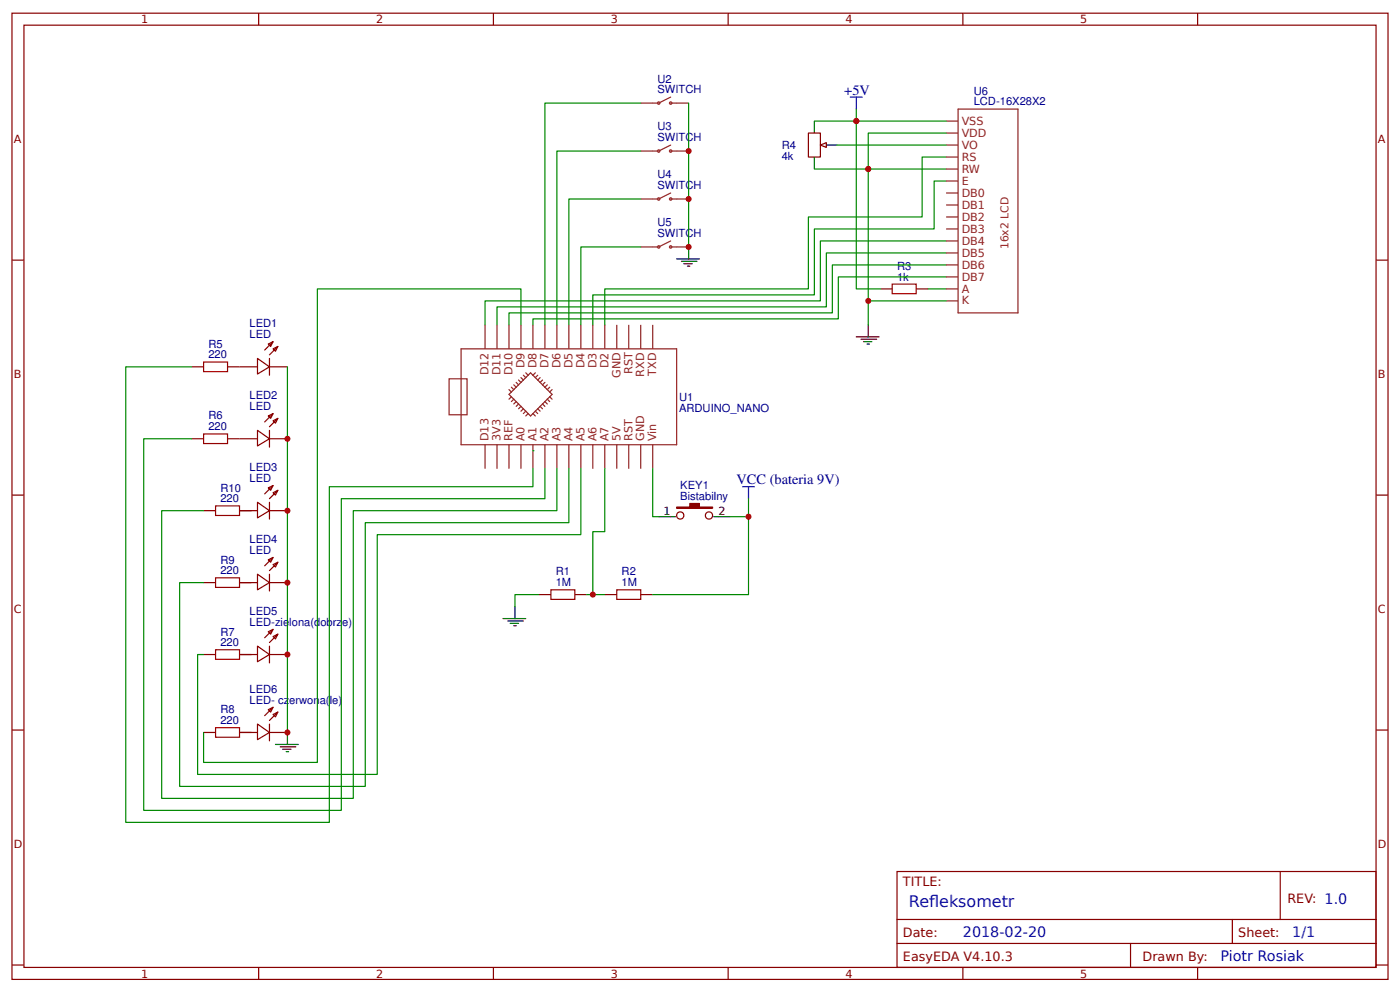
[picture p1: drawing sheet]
<svg xmlns="http://www.w3.org/2000/svg" width="309mm" height="219mm" viewBox="0 0 309 219" stroke-linecap="round" stroke-linejoin="round" font-family="sans-serif">
<g fill="none" stroke="#800" stroke-width=".26">
<path d="M2.6 2.9h304.1v213.3h-304.1zM5.3 5.6h298.7v207.9h-298.7zM57.1 2.9v2.7M109 2.9v2.7M160.9 2.9v2.7M212.7 2.9v2.7M264.6 2.9v2.7M2.6 57.4h2.7M304 57.4h2.7M56.9 79.1l2.6 1.9-2.6 1.5zM59.3 75.9l1-.5-.5 1.1zM59.5 79.1v3.7"/>
<path d="M60.3 77l1.1-.5-.5 1zM60.3 75.4l-1.8 1.9M61.4 76.5l-1.9 1.8M52.9 81h4M52.9 96.8h4M56.9 95l2.6 1.8-2.6 1.6zM59.3 91.8l1-.5-.5 1zM59.5 81h4M59.5 95v3.7M59.5 96.8h4M60.3 92.9l1.1-.6-.5 1.1zM60.3 91.3l-1.8 1.8"/>
<path d="M61.4 92.3l-1.9 1.9M2.6 109.3h2.7M52.9 112.7h4M56.9 110.9l2.6 1.8-2.6 1.6zM59.3 107.7l1-.5-.5 1zM59.5 110.9v3.7M59.5 112.7h4M60.3 108.7l1.1-.5-.5 1.1zM60.3 107.2l-1.8 1.8M61.4 108.2l-1.9 1.9M304 109.3h2.7M52.9 128.6h4"/>
<path d="M56.9 126.7l2.6 1.9-2.6 1.6zM59.3 123.6l1-.6-.5 1.1zM59.3 139.4l1-.5-.5 1.1zM59.5 126.7v3.7M59.5 128.6h4M60.3 124.6l1.1-.5-.5 1zM60.3 123l-1.8 1.9M60.3 138.9l-1.8 1.9M61.4 124.1l-1.9 1.8M61.4 140l-1.9 1.8M119.1 131.2h2.6M127 131.2h2.6"/>
<path d="M133.6 131.2h2.7M141.6 131.2h2.6M52.9 144.5h4M56.9 142.6l2.6 1.9-2.6 1.5zM56.9 159.8l2.6 1.9-2.6 1.5zM59.3 156.6l1-.5-.5 1.1zM59.5 142.6v3.7M59.5 159.8v3.7M59.5 144.5h4M60.3 140.5l1.1-.5-.5 1zM60.3 157.7l1.1-.5-.5 1zM60.3 156.1l-1.8 1.9"/>
<path d="M61.4 157.2l-1.9 1.8M2.6 161.1h2.7M52.9 161.7h4M59.5 161.7h4M304 161.1h2.7M198.2 192.4h105.8v21.1h-105.8zM282.8 192.4v10.5M2.6 213h2.7M57.1 213.5v2.7M109 213.5v2.7M160.9 213.5v2.7M198.2 202.9h105.8"/>
<path d="M198.2 208.2h105.8M212.7 213.5v2.7M249.8 208.2v5.3M264.6 213.5v2.7M272.3 202.9v5.3M304 213h2.7"/>
</g>
<g fill="none" stroke="#8d2323" stroke-width=".26">
<path d="M141.6 22.8h3.7M141.6 33.3h3.7M148.2 21.4l-2.7 1.4M148.2 22.8h3.9M148.2 32l-2.7 1.3M148.2 33.3h3.9M141.6 43.9h3.7M141.6 54.5h3.7M148.2 42.6l-2.7 1.3M148.2 43.9h3.9M148.2 53.2l-2.7 1.3M148.2 54.5h3.9"/>
<path d="M101.9 77h47.6v21.2h-47.6zM107.2 71.7v5.3M109.8 71.7v5.3M112.4 71.7v5.3M115.1 71.7v5.3M117.7 71.7v5.3M120.4 71.7v5.3M123 71.7v5.3M125.7 71.7v5.3M128.3 71.7v5.3M131 71.7v5.3M133.6 71.7v5.3"/>
<path d="M136.3 71.7v5.3M138.9 71.7v5.3M141.6 71.7v5.3M144.2 71.7v5.3M99.2 83.6h4v7.9h-4zM107.2 98.2v5.3M109.8 98.2v5.3M112.4 98.2v5.3M112.4 86l.6 .5M113 87.6l-.6 .5M113 85.5l.5 .5M113.5 88.1l-.5 .5"/>
<path d="M113.5 84.9l.5 .6M114 88.6l-.5 .6M114 84.4l.6 .5M114.6 89.2l-.6 .5M114.6 83.9l.5 .5M115.1 98.2v5.3M115.1 89.7l-.5 .5M115.1 83.3l.5 .6M115.6 90.2l-.5 .6M115.6 82.8l.6 .5M116.2 90.8l-.6 .5M116.2 82.3l.5 .5"/>
<path d="M116.7 91.3l-.5 .5M117.7 98.2v5.3M117.7 91.3l.6 .5M118.3 82.3l-.6 .5M118.3 90.8l.5 .5M118.8 83.9l3.2 3.1-4.8 4.8-1.6-1.6M118.8 83.9l-1.6-1.6-4.8 4.7 3.2 3.2M118.8 82.8l-.5 .5M118.8 90.2l.5 .6M119.3 83.3l-.5 .6M119.3 89.7l.6 .5M119.9 83.9l-.6 .5"/>
<path d="M119.9 89.2l.5 .5M120.4 98.2v5.3M120.4 84.4l-.5 .5M120.4 88.6l.5 .6M120.9 84.9l-.5 .6M120.9 88.1l.5 .5M121.4 85.5l-.5 .5M121.4 87.6l.6 .5M122 86l-.6 .5M123 98.2v5.3M125.7 98.2v5.3M128.3 98.2v5.3"/>
<path d="M131 98.2v5.3M133.6 98.2v5.3M136.3 98.2v5.3M138.9 98.2v5.3M141.6 98.2v5.3M144.2 98.2v5.3"/>
<circle cx="145.5" cy="22.8" r=".26"/>
<circle cx="145.5" cy="33.3" r=".26"/>
<circle cx="148.2" cy="33.3" r=".26"/>
<circle cx="148.2" cy="22.8" r=".26"/>
<circle cx="145.5" cy="43.9" r=".26"/>
<circle cx="145.5" cy="54.5" r=".26"/>
<circle cx="148.2" cy="54.5" r=".26"/>
<circle cx="148.2" cy="43.9" r=".26"/>
</g>
<path d="M164 107.4h2.7M165.4 107.4v2.7" fill="none" stroke="#00f" stroke-width=".26"/>
<path d="M121.7 130.2h5.3v2.1h-5.3zM136.3 130.2h5.3v2.1h-5.3z" fill="none" stroke="#a00000" stroke-width=".26"/>
<path d="M115.1 71.7v-7.9h-45v104.5h-25.1v-6.6M42.3 81h-14.5v100.5h45v-74.1h44.9v-3.9M42.3 96.8h-10.6v82.1h43.7v-68.8h45v-6.6M117.7 99.5h.1M123 103.5v9.2h-44.9v63.5h-42.4v-63.5h9.3M125.7 103.5v11.9h-45v58.2h-41v-45h5.3M128.3 103.5v14.5h-45v52.9h-39.6v-26.4h1.3M133.6 103.5v13.8h-2.6v13.9M165.4 110.1v21.1h-21.2M119.1 131.2h-5.3v2.7M129.6 131.2h4" fill="none" stroke="#080" stroke-width=".26"/>
<path d="M111.1 136.5h5.1M112.2 137.1h3.4M112.7 137.6h1.9M113.5 138.1h.5M113.8 133.9v2.6M60.9 164.3h5M61.9 164.8h3.5M62.4 165.4h1.9M63.2 165.9h.6M63.5 161.7v2.6" fill="none" stroke="#000" stroke-width=".26"/>
<circle cx="131" cy="131.2" r=".66" fill="#c00"/>
<g fill="none" stroke="#8d2323" stroke-width=".26">
<path d="M209 40h2.7M209 37.3h2.7M209 34.7h2.7M209 29.4h2.7M209 32h2.7M209 26.7h2.7M211.7 24.1h13.2v45h-13.2zM209 42.6h2.7M209 45.2h2.7M209 47.9h2.7M209 50.5h2.7M209 53.2h2.7"/>
<path d="M209 55.8h2.7M209 58.5h2.7M209 63.8h2.7M209 61.1h2.7M209 66.4h2.7"/>
</g>
<path d="M63.5 81v80.7" fill="none" stroke="#080" stroke-width=".26"/>
<circle cx="63.5" cy="161.7" r=".66" fill="#c00"/>
<path d="M141.6 22.8h-21.2v48.9M141.6 33.3h-18.6v38.4M189.2 24.1v2.6h19.8M189.2 26.7v37.1h5.3M141.6 43.9h-15.9v27.8M141.6 54.5h-13.3v17.2M205.1 63.8h3.9" fill="none" stroke="#080" stroke-width=".26"/>
<path d="M149.5 57.1h5M150.5 57.7h3.5M151.1 58.2h1.8M151.9 58.7h.5M152.1 54.5v2.6M189.2 74.3h5M190.2 74.9h3.5M190.8 75.4h1.8M191.6 75.9h.5M191.8 71.7v2.6" fill="none" stroke="#000" stroke-width=".26"/>
<path d="M197.1 62.7h5.3v2.1h-5.3z" fill="none" stroke="#a00000" stroke-width=".26"/>
<path d="M194.5 63.8h2.6M202.4 63.8h2.7" fill="none" stroke="#800" stroke-width=".26"/>
<path d="M187.9 21.4h2.6M189.2 21.4v2.7" fill="none" stroke="#00f" stroke-width=".26"/>
<circle cx="189.2" cy="26.7" r=".66" fill="#c00"/>
<path d="M209 29.4h-17.2v42.3M191.8 66.4h17.2" fill="none" stroke="#080" stroke-width=".26"/>
<circle cx="191.8" cy="66.4" r=".66" fill="#c00"/>
<path d="M152.1 22.8v31.7" fill="none" stroke="#080" stroke-width=".26"/>
<circle cx="152.1" cy="54.5" r=".66" fill="#c00"/>
<path d="M209 58.5h-25.1v10.6h-71.5v2.6M209 55.8h-26.4v11.9h-72.8v4M209 53.2h-27.8v13.2h-74v5.3M209 61.1h-23.8v9.3h-67.5v1.3" fill="none" stroke="#080" stroke-width=".26"/>
<path d="M179.9 26.7v2.7M179.9 34.7v2.6M182.3 32h2.6" fill="none" stroke="#000" stroke-width=".26"/>
<path d="M178.6 29.4h2.6v5.3h-2.6z" fill="none" stroke="#800" stroke-width=".26"/>
<path d="M181.2 32l1.4-.5v1z" fill="#efefef" stroke="#800" stroke-width=".26"/>
<path d="M179.9 26.7h9.3M184.9 32h24.1" fill="none" stroke="#080" stroke-width=".26"/>
<circle cx="189.2" cy="26.7" r=".66" fill="#c00"/>
<path d="M179.9 37.3h11.9" fill="none" stroke="#080" stroke-width=".26"/>
<circle cx="191.8" cy="37.3" r=".66" fill="#c00"/>
<path d="M191.8 37.3h17.2" fill="none" stroke="#080" stroke-width=".26"/>
<circle cx="191.8" cy="37.3" r=".66" fill="#c00"/>
<path d="M209 40h-2.6v10.5h-26.5v14.6h-48.9v6.6M209 34.7h-5.3v13.2h-25.1v15.9h-45v7.9" fill="none" stroke="#080" stroke-width=".26"/>
<g fill="#c00">
<circle cx="152.1" cy="33.3" r=".66"/>
<circle cx="152.1" cy="43.9" r=".66"/>
<circle cx="63.5" cy="96.8" r=".66"/>
<circle cx="63.5" cy="112.7" r=".66"/>
<circle cx="63.5" cy="128.6" r=".66"/>
<circle cx="63.5" cy="144.5" r=".66"/>
</g>
<path d="M45 79.9h5.3v2.1h-5.3zM45 95.8h5.3v2.1h-5.3zM47.6 111.7h5.3v2.1h-5.3zM47.6 127.5h5.3v2.1h-5.3zM47.6 143.4h5.3v2.1h-5.3zM47.6 160.6h5.3v2.1h-5.3z" fill="none" stroke="#a00000" stroke-width=".26"/>
<g fill="none" stroke="#800" stroke-width=".26">
<path d="M42.3 81h2.7M42.3 96.8h2.7M50.3 81h2.6M50.3 96.8h2.6M45 112.7h2.6M52.9 112.7h2.7M45 128.6h2.6M52.9 128.6h2.7M45 144.5h2.6M52.9 144.5h2.7M45 161.7h2.6M52.9 161.7h2.7"/>
<circle cx="150.3" cy="113.8" r=".8"/>
<circle cx="156.6" cy="113.8" r=".8"/>
</g>
<path d="M145.5 114h3.7M157.7 114h3.7" fill="none" stroke="#000" stroke-width=".26"/>
<path d="M149.5 111.9h2.9v-.8h2.1v.8h2.9v.3h-7.9z" fill="#800" stroke="#800" stroke-width=".26"/>
<path d="M161.4 114h4" fill="none" stroke="#080" stroke-width=".26"/>
<circle cx="165.4" cy="114" r=".66" fill="#c00"/>
<path d="M144.2 103.5v10.5h1.3" fill="none" stroke="#080" stroke-width=".26"/>
<g font-size="3.5" fill="#00f">
<text x="200.8" y="200.3">Refeksometr</text>
<text x="205.3" y="200.3">l</text>
</g>
<g font-size="3.2" fill="#000080">
<text x="186.5" y="20.9">+5V</text>
<text x="162.7" y="106.9">VCC (bateria 9V)</text>
</g>
<g font-size="3.2" fill="#00f">
<text x="212.7" y="206.9">2018-02-20</text>
<text x="285.5" y="206.9">1/1</text>
<text x="269.6" y="212.2">Piotr Rosiak</text>
</g>
<g font-size="2.8" fill="#800">
<text x="199.5" y="195.5">TITLE:</text>
<text x="284.4" y="199.2">REV: 1.0</text>
<text x="199.5" y="206.9">Date:</text>
<text x="273.6" y="206.9">Sheet:</text>
<text x="199.5" y="212.2">EasyEDA V4.10.3</text>
<text x="252.4" y="212.2">Drawn By:</text>
</g>
<g font-size="2.5" fill="#800">
<text x="31.2" y="5.2">1</text>
<text x="83.1" y="5.2">2</text>
<text x="134.9" y="5.2">3</text>
<text x="186.8" y="5.2">4</text>
<text x="238.7" y="5.2">5</text>
<text x="3" y="31.5">A</text>
<text x="304.4" y="31.5">A</text>
<text x="3" y="83.3">B</text>
<text x="304.4" y="83.3">B</text>
<text x="3" y="135.2">C</text>
<text x="304.4" y="135.2">C</text>
<text x="3" y="187.1">D</text>
<text x="304.4" y="187.1">D</text>
<text x="31.2" y="215.8">1</text>
<text x="83.1" y="215.8">2</text>
<text x="134.9" y="215.8">3</text>
<text x="186.8" y="215.8">4</text>
<text x="238.7" y="215.8">5</text>
</g>
<g font-size="2.5" fill="#000080">
<text x="145.3" y="20.6">SWITCH</text>
<text x="145.3" y="18.2">U2</text>
<text x="215.1" y="23.3">LCD-16X28X2</text>
<text x="215.1" y="20.9">U6</text>
<text x="145.3" y="28.8">U3</text>
<text x="145.3" y="31.2">SWITCH</text>
<text x="172.7" y="35.2">4k</text>
<text x="172.7" y="32.9">R4</text>
<text x="145.3" y="41.8">SWITCH</text>
<text x="145.3" y="39.4">U4</text>
<text x="145.3" y="52.4">SWITCH</text>
<text x="145.3" y="50">U5</text>
<text x="198.2" y="59.5">R3</text>
<text x="198.2" y="61.9">1k</text>
<text x="46" y="76.7">R5</text>
<text x="55.1" y="72.2">LED1</text>
<text x="55.1" y="74.6">LED</text>
<text x="46" y="79.1">220</text>
<text x="55.1" y="88.1">LED2</text>
<text x="150" y="88.4">U1</text>
<text x="46" y="95">220</text>
<text x="46" y="92.6">R6</text>
<text x="55.1" y="90.5">LED</text>
<text x="150" y="90.8">ARDUINO_NANO</text>
<text x="55.1" y="103.9">LED3</text>
<text x="55.1" y="106.4">LED</text>
<text x="150.3" y="108">KEY1</text>
<text x="48.7" y="110.9">220</text>
<text x="48.7" y="108.5">R10</text>
<text x="150.3" y="110.3">Bistabilny</text>
<text x="55.1" y="119.8">LED4</text>
<text x="48.7" y="124.4">R9</text>
<text x="55.1" y="122.2">LED</text>
<text x="48.7" y="126.7">220</text>
<text x="122.8" y="129.4">1M</text>
<text x="122.8" y="127">R1</text>
<text x="137.3" y="129.4">1M</text>
<text x="137.3" y="127">R2</text>
<text x="55.1" y="135.7">LED5</text>
<text x="48.7" y="142.6">220</text>
<text x="48.7" y="140.3">R7</text>
<text x="55.1" y="138.1">LED-zielona(dobrze)</text>
<text x="55.1" y="152.9">LED6</text>
<text x="55.1" y="155.3">LED- czerwona(le)</text>
<text x="48.7" y="159.8">220</text>
<text x="48.7" y="157.5">R8</text>
</g>
<g font-size="2.5" fill="#8d2323">
<text x="212.5" y="27.5">VSS</text>
<text x="212.5" y="35.5">RS</text>
<text x="212.5" y="30.2">VDD</text>
<text x="212.5" y="32.8">VO</text>
<text x="212.5" y="40.7">E</text>
<text x="212.5" y="38.1">RW</text>
<text x="212.5" y="43.4">DB0</text>
<text x="212.5" y="46">DB1</text>
<text x="212.5" y="48.7">DB2</text>
<text x="212.5" y="51.3">DB3</text>
<text x="212.5" y="54">DB4</text>
<text x="212.5" y="56.6">DB5</text>
<text x="212.5" y="59.3">DB6</text>
<text x="212.5" y="64.6">A</text>
<text x="212.5" y="61.9">DB7</text>
<text x="212.5" y="67.2">K</text>
<text x="107.9" y="82.8" transform="rotate(-90 107.9 82.8)">D12</text>
<text x="110.6" y="82.8" transform="rotate(-90 110.6 82.8)">D11</text>
<text x="113.2" y="82.8" transform="rotate(-90 113.2 82.8)">D10</text>
<text x="115.9" y="81.3" transform="rotate(-90 115.9 81.3)">D9</text>
<text x="118.5" y="81.3" transform="rotate(-90 118.5 81.3)">D8</text>
<text x="121.2" y="81.3" transform="rotate(-90 121.2 81.3)">D7</text>
<text x="123.8" y="81.3" transform="rotate(-90 123.8 81.3)">D6</text>
<text x="126.5" y="81.3" transform="rotate(-90 126.5 81.3)">D5</text>
<text x="129.1" y="81.3" transform="rotate(-90 129.1 81.3)">D4</text>
<text x="131.8" y="81.3" transform="rotate(-90 131.8 81.3)">D3</text>
<text x="134.4" y="81.3" transform="rotate(-90 134.4 81.3)">D2</text>
<text x="137.1" y="83.4" transform="rotate(-90 137.1 83.4)">GND</text>
<text x="139.7" y="82.6" transform="rotate(-90 139.7 82.6)">RST</text>
<text x="142.3" y="83.1" transform="rotate(-90 142.3 83.1)">RXD</text>
<text x="145" y="82.9" transform="rotate(-90 145 82.9)">TXD</text>
<text x="107.9" y="97.4" transform="rotate(-90 107.9 97.4)">D13</text>
<text x="110.6" y="97.4" transform="rotate(-90 110.6 97.4)">3V3</text>
<text x="113.2" y="97.4" transform="rotate(-90 113.2 97.4)">REF</text>
<text x="115.9" y="97.4" transform="rotate(-90 115.9 97.4)">A0</text>
<text x="118.5" y="97.4" transform="rotate(-90 118.5 97.4)">A1</text>
<text x="121.2" y="97.4" transform="rotate(-90 121.2 97.4)">A2</text>
<text x="123.8" y="97.4" transform="rotate(-90 123.8 97.4)">A3</text>
<text x="126.5" y="97.4" transform="rotate(-90 126.5 97.4)">A4</text>
<text x="129.1" y="97.4" transform="rotate(-90 129.1 97.4)">A5</text>
<text x="131.8" y="97.4" transform="rotate(-90 131.8 97.4)">A6</text>
<text x="134.4" y="97.4" transform="rotate(-90 134.4 97.4)">A7</text>
<text x="137.1" y="97.4" transform="rotate(-90 137.1 97.4)">5V</text>
<text x="139.7" y="97.4" transform="rotate(-90 139.7 97.4)">RST</text>
<text x="142.3" y="97.4" transform="rotate(-90 142.3 97.4)">GND</text>
<text x="145" y="97.4" transform="rotate(-90 145 97.4)">Vin</text>
</g>
<g font-size="2.5">
<text x="146.6" y="113.8">1</text>
<text x="158.7" y="113.8">2</text>
</g>
<text font-size="2.4" fill="#8d2323" x="222.8" y="55" transform="rotate(-90 222.8 55)">16x2 LCD</text>
</svg>
